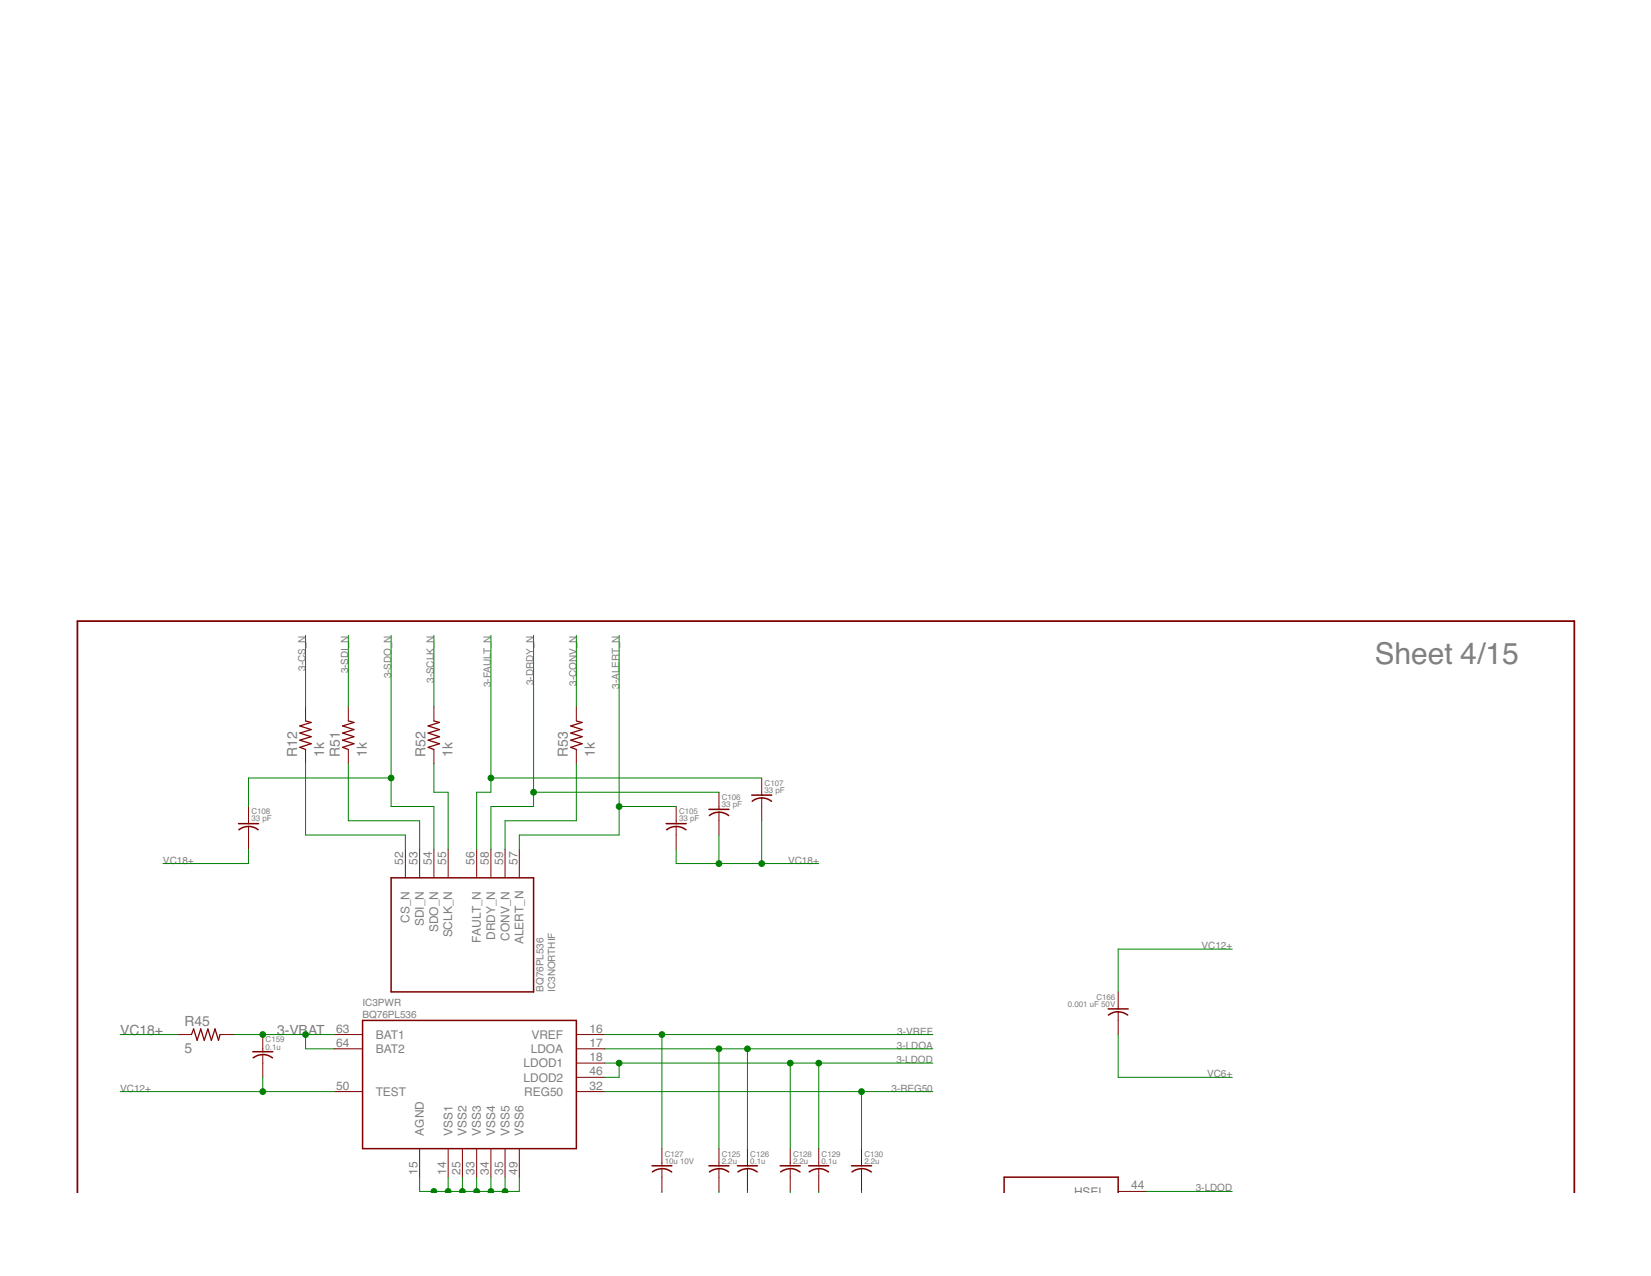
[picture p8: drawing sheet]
<svg xmlns="http://www.w3.org/2000/svg" width="279mm" height="216mm" viewBox="0 0 279 216" stroke-linecap="round" stroke-linejoin="round" font-family="sans-serif">
<g fill="#800000" stroke="#800000" stroke-width=".17">
<path d="M189.2 201.6h4.9z"/>
<path d="M85.5 143.7v4.8z"/>
<path d="M83.1 143.7v4.8z"/>
<path d="M80.7 143.7v4.8z"/>
<path d="M75.8 143.7v4.8z"/>
<path d="M73.4 143.7v4.8z"/>
<path d="M71 143.7v4.8z"/>
<path d="M68.6 143.7v4.8z"/>
<path d="M87.9 143.7v4.8z"/>
<path d="M75.8 194.4v4.8z"/>
<path d="M71 194.4v4.8z"/>
<path d="M97.5 175h4.9z"/>
<path d="M97.5 177.5h4.9z"/>
<path d="M97.5 179.9h4.9z"/>
<path d="M78.3 194.4v4.8z"/>
<path d="M80.7 194.4v4.8z"/>
<path d="M83.1 194.4v4.8z"/>
<path d="M85.5 194.4v4.8z"/>
<path d="M97.5 182.3h4.9z"/>
<path d="M87.9 194.4v4.8z"/>
<path d="M56.5 175h4.9z"/>
<path d="M56.5 177.5h4.9z"/>
<path d="M97.5 184.7h4.9z"/>
<path d="M56.5 184.7h4.9z"/>
<path d="M114.4 139.8v1.5z"/>
<path d="M114.4 136.5v2.4z"/>
<path d="M114.4 141.3v2.4z"/>
<path d="M114.4 138.9v.5z"/>
<path d="M121.7 137.4v1.5z"/>
<path d="M121.7 134v2.5z"/>
<path d="M121.7 138.9v2.4z"/>
<path d="M121.7 136.5v.4z"/>
<path d="M128.9 135v1.5z"/>
<path d="M128.9 131.6v2.4z"/>
<path d="M128.9 136.5v2.4z"/>
<path d="M128.9 134v.5z"/>
<path d="M42.1 139.8v1.5z"/>
<path d="M42.1 136.5v2.4z"/>
<path d="M42.1 141.3v2.4z"/>
<path d="M42.1 138.9v.5z"/>
<path d="M121.7 197.7v1.5z"/>
<path d="M121.7 194.4v2.4z"/>
<path d="M121.7 199.2v2.4z"/>
<path d="M121.7 196.8v.5z"/>
<path d="M126.5 197.7v1.5z"/>
<path d="M126.5 194.4v2.4z"/>
<path d="M126.5 199.2v2.4z"/>
<path d="M126.5 196.8v.5z"/>
<path d="M112 197.7v1.5z"/>
<path d="M112 194.4v2.4z"/>
<path d="M112 199.2v2.4z"/>
<path d="M112 196.8v.5z"/>
<path d="M133.7 197.7v1.5z"/>
<path d="M133.7 194.4v2.4z"/>
<path d="M133.7 199.2v2.4z"/>
<path d="M133.7 196.8v.5z"/>
<path d="M138.6 197.7v1.5z"/>
<path d="M138.6 194.4v2.4z"/>
<path d="M138.6 199.2v2.4z"/>
<path d="M138.6 196.8v.5z"/>
<path d="M145.8 197.7v1.5z"/>
<path d="M145.8 194.4v2.4z"/>
<path d="M145.8 199.2v2.4z"/>
<path d="M145.8 196.8v.5z"/>
<path d="M44.5 178.4v1.5z"/>
<path d="M44.5 175v2.5z"/>
<path d="M44.5 179.9v2.4z"/>
<path d="M44.5 177.5v.4z"/>
<path d="M189.2 171.2v1.5z"/>
<path d="M189.2 167.8v2.4z"/>
<path d="M189.2 172.7v2.3z"/>
<path d="M189.2 170.2v.5z"/>
<path d="M58.9 119.6v2.4z"/>
<path d="M58.9 126.8v2.4z"/>
<path d="M51.7 119.6v2.4z"/>
<path d="M51.7 126.8v2.4z"/>
<path d="M73.4 119.6v2.4z"/>
<path d="M73.4 126.8v2.4z"/>
<path d="M97.5 119.6v2.4z"/>
<path d="M97.5 126.8v2.4z"/>
<path d="M37.2 175h2.4z"/>
<path d="M30 175h2.4z"/>
</g>
<g fill="#800000" stroke="#800000" stroke-width=".25">
<path d="M189.2 199.2v2.5z"/>
<path d="M169.9 199.2h19.3z"/>
<path d="M169.9 199.2v2.5z"/>
<path d="M90.3 148.5v19.3z"/>
<path d="M66.2 148.5h24.1z"/>
<path d="M66.2 148.5v19.3z"/>
<path d="M66.2 167.8h24.1z"/>
<path d="M61.4 172.7v21.7z"/>
<path d="M61.4 194.4h36.1z"/>
<path d="M97.5 172.7v21.7z"/>
<path d="M61.4 172.7h36.1z"/>
<path d="M112.7 139.4h1.7z"/>
<path d="M114.4 139.4h1.7z"/>
<path d="M120 136.9h1.7z"/>
<path d="M121.7 136.9h1.7z"/>
<path d="M127.2 134.5h1.7z"/>
<path d="M128.9 134.5h1.7z"/>
<path d="M40.4 139.4h1.7z"/>
<path d="M42.1 139.4h1.7z"/>
<path d="M120 197.3h1.7z"/>
<path d="M121.7 197.3h1.7z"/>
<path d="M124.8 197.3h1.7z"/>
<path d="M126.5 197.3h1.7z"/>
<path d="M110.3 197.3h1.7z"/>
<path d="M112 197.3h1.7z"/>
<path d="M132 197.3h1.7z"/>
<path d="M133.7 197.3h1.7z"/>
<path d="M136.9 197.3h1.7z"/>
<path d="M138.6 197.3h1.7z"/>
<path d="M144.1 197.3h1.7z"/>
<path d="M145.8 197.3h1.7z"/>
<path d="M42.8 177.9h1.7z"/>
<path d="M44.5 177.9h1.7z"/>
<path d="M189.2 170.7h1.7z"/>
<path d="M187.5 170.7h1.7z"/>
</g>
<g fill="none" stroke="#800000" stroke-width=".25">
<path d="M42.1 139.8a2.6 2.6 0 0 1 1.6 .6M42.1 139.8a2.43 2.43 0 0 0-1.7 .6M114.4 139.8a2.72 2.72 0 0 1 1.7 .6M114.4 139.8a2.42 2.42 0 0 0-1.6 .6M120.1 138a2.61 2.61 0 0 1 3.2 0M127.3 135.6a2.61 2.61 0 0 1 3.3 0M44.5 178.4a2.6 2.6 0 0 1 1.6 .6M44.5 178.4a2.76 2.76 0 0 0-1.7 .6M187.6 171.7a2.61 2.61 0 0 1 3.2 0M112 197.7a2.72 2.72 0 0 1 1.7 .6M112 197.7a2.77 2.77 0 0 0-1.6 .6M121.7 197.7a2.72 2.72 0 0 1 1.6 .6"/>
<path d="M121.7 197.7a2.77 2.77 0 0 0-1.6 .6M126.5 197.7a2.72 2.72 0 0 1 1.6 .6M126.5 197.7a2.77 2.77 0 0 0-1.6 .6M133.7 197.7a2.72 2.72 0 0 1 1.7 .6M133.7 197.7a2.77 2.77 0 0 0-1.6 .6M138.6 197.7a2.72 2.72 0 0 1 1.6 .6M138.6 197.7a2.77 2.77 0 0 0-1.7 .6M145.8 197.7a2.72 2.72 0 0 1 1.6 .6M145.8 197.7a2.77 2.77 0 0 0-1.6 .6"/>
</g>
<g fill="#800000" stroke="#800000" stroke-width=".21">
<path d="M58 126.4l.9 .4z"/>
<path d="M58 126.4l1.9-.6z"/>
<path d="M58 125.2l1.9 .6z"/>
<path d="M58 125.2l1.9-.5z"/>
<path d="M58 124l1.9 .7z"/>
<path d="M58 124l1.9-.6z"/>
<path d="M58 122.8l1.9 .6z"/>
<path d="M58 122.8l1.9-.6z"/>
<path d="M58.9 122l1 .2z"/>
<path d="M50.7 126.4l1 .4z"/>
<path d="M50.7 126.4l2-.6z"/>
<path d="M50.7 125.2l2 .6z"/>
<path d="M50.7 125.2l2-.5z"/>
<path d="M50.7 124l2 .7z"/>
<path d="M50.7 124l2-.6z"/>
<path d="M50.7 122.8l2 .6z"/>
<path d="M50.7 122.8l2-.6z"/>
<path d="M51.7 122l1 .2z"/>
<path d="M72.5 126.4l.9 .4z"/>
<path d="M72.5 126.4l1.9-.6z"/>
<path d="M72.5 125.2l1.9 .6z"/>
<path d="M72.5 125.2l1.9-.5z"/>
<path d="M72.5 124l1.9 .7z"/>
<path d="M72.5 124l1.9-.6z"/>
<path d="M72.5 122.8l1.9 .6z"/>
<path d="M72.5 122.8l1.9-.6z"/>
<path d="M73.4 122l1 .2z"/>
<path d="M96.6 126.4l.9 .4z"/>
<path d="M96.6 126.4l1.9-.6z"/>
<path d="M96.6 125.2l1.9 .6z"/>
<path d="M96.6 125.2l1.9-.5z"/>
<path d="M96.6 124l1.9 .7z"/>
<path d="M96.6 124l1.9-.6z"/>
<path d="M96.6 122.8l1.9 .6z"/>
<path d="M96.6 122.8l1.9-.6z"/>
<path d="M97.5 122l1 .2z"/>
<path d="M32.8 174.1l-.4 .9z"/>
<path d="M32.8 174.1l.6 1.9z"/>
<path d="M34 174.1l-.6 1.9z"/>
<path d="M34 174.1l.6 1.9z"/>
<path d="M35.2 174.1l-.6 1.9z"/>
<path d="M35.2 174.1l.6 1.9z"/>
<path d="M36.4 174.1l-.6 1.9z"/>
<path d="M36.4 174.1l.6 1.9z"/>
<path d="M37.2 175l-.2 1z"/>
</g>
<g fill="#800000" stroke="#800000" stroke-width=".3">
<path d="M13.1 105.1v96.6z"/>
<path d="M266.4 105.1v96.6z"/>
<path d="M13.1 105.1h253.3z"/>
</g>
<g fill="#008000" stroke="#008000" stroke-width=".17">
<path d="M87.9 141.3v2.4z"/>
<path d="M87.9 141.3h16.9z"/>
<path d="M104.8 136.5v4.8z"/>
<path d="M104.8 107.5v29z"/>
<path d="M104.8 136.5h9.6z"/>
<path d="M85.5 138.9v4.8z"/>
<path d="M85.5 138.9h12z"/>
<path d="M97.5 129.2v9.7z"/>
<path d="M83.1 136.5v7.2z"/>
<path d="M83.1 136.5h7.2z"/>
<path d="M90.3 134v2.5z"/>
<path d="M90.3 107.5v26.5z"/>
<path d="M90.3 134h31.4z"/>
<path d="M80.7 134v9.7z"/>
<path d="M80.7 134h2.4z"/>
<path d="M83.1 131.6v2.4z"/>
<path d="M83.1 107.5v24.1z"/>
<path d="M83.1 131.6h45.8z"/>
<path d="M75.8 134v9.7z"/>
<path d="M73.4 134h2.4z"/>
<path d="M73.4 129.2v4.8z"/>
<path d="M73.4 136.5v7.2z"/>
<path d="M66.2 136.5h7.2z"/>
<path d="M66.2 131.6v4.9z"/>
<path d="M66.2 107.5v24.1z"/>
<path d="M42.1 131.6v4.9z"/>
<path d="M42.1 131.6h24.1z"/>
<path d="M71 138.9v4.8z"/>
<path d="M58.9 138.9h12.1z"/>
<path d="M58.9 129.2v9.7z"/>
<path d="M68.6 141.3v2.4z"/>
<path d="M51.7 141.3h16.9z"/>
<path d="M51.7 129.2v12.1z"/>
<path d="M51.7 107.5v12.1z"/>
<path d="M58.9 107.5v12.1z"/>
<path d="M73.4 107.5v12.1z"/>
<path d="M97.5 107.5v12.1z"/>
<path d="M114.4 143.7v2.4z"/>
<path d="M114.4 146.1h7.3z"/>
<path d="M121.7 146.1h7.2z"/>
<path d="M128.9 146.1h9.7z"/>
<path d="M121.7 141.3v4.8z"/>
<path d="M128.9 138.9v7.2z"/>
<path d="M42.1 143.7v2.4z"/>
<path d="M27.6 146.1h14.5z"/>
<path d="M20.3 175h9.7z"/>
<path d="M44.5 184.7h12z"/>
<path d="M20.3 184.7h24.2z"/>
<path d="M44.5 182.3v2.4z"/>
<path d="M87.9 199.2v2.4z"/>
<path d="M85.5 201.6h2.4z"/>
<path d="M83.1 201.6h2.4z"/>
<path d="M80.7 201.6h2.4z"/>
<path d="M78.3 201.6h2.4z"/>
<path d="M75.8 201.6h2.5z"/>
<path d="M73.4 201.6h2.4z"/>
<path d="M71 201.6h2.4z"/>
<path d="M71 199.2v2.4z"/>
<path d="M75.8 199.2v2.4z"/>
<path d="M78.3 199.2v2.4z"/>
<path d="M80.7 199.2v2.4z"/>
<path d="M83.1 199.2v2.4z"/>
<path d="M85.5 199.2v2.4z"/>
<path d="M73.4 201.6v.1z"/>
<path d="M112 201.6v.1z"/>
<path d="M145.8 201.6v.1z"/>
<path d="M138.6 201.6v.1z"/>
<path d="M133.7 201.6v.1z"/>
<path d="M126.5 201.6v.1z"/>
<path d="M121.7 201.6v.1z"/>
<path d="M189.2 160.6v7.2z"/>
<path d="M189.2 160.6h19.3z"/>
<path d="M102.4 184.7h43.4z"/>
<path d="M145.8 184.7h12.1z"/>
<path d="M145.8 184.7v9.7z"/>
<path d="M102.4 179.9h2.4z"/>
<path d="M102.4 182.3h2.4z"/>
<path d="M104.8 179.9v2.4z"/>
<path d="M104.8 179.9h28.9z"/>
<path d="M133.7 179.9h4.9z"/>
<path d="M138.6 179.9h19.3z"/>
<path d="M138.6 179.9v14.5z"/>
<path d="M133.7 179.9v14.5z"/>
<path d="M194.1 201.6h14.4z"/>
<path d="M102.4 177.5h19.3z"/>
<path d="M121.7 177.5h4.8z"/>
<path d="M126.5 177.5h31.4z"/>
<path d="M126.5 177.5v16.9z"/>
<path d="M121.7 177.5v16.9z"/>
<path d="M102.4 175h9.6z"/>
<path d="M112 175v19.4z"/>
<path d="M112 175h45.9z"/>
<path d="M189.2 175v7.3z"/>
<path d="M189.2 182.3h19.3z"/>
<path d="M51.7 175h4.8z"/>
<path d="M51.7 177.5h4.8z"/>
<path d="M51.7 175v2.5z"/>
<path d="M39.6 175h4.9z"/>
<path d="M44.5 175h7.2z"/>
<path d="M75.6 201.2a.46 .46 0 0 1 .5 0 .46 .46 0 0 1 .2 .5h-.9v-.4z" fill-rule="evenodd"/>
<path d="M77.8 201.3a.47 .47 0 0 1 .6-.2 .47 .47 0 0 1 .3 .6h-.9z" fill-rule="evenodd"/>
<path d="M80.2 201.3a.47 .47 0 0 1 .7-.2 .47 .47 0 0 1 .2 .6h-.9z" fill-rule="evenodd"/>
<path d="M82.8 201.2a.46 .46 0 0 1 .6 0 .46 .46 0 0 1 .1 .5h-.8v-.4z" fill-rule="evenodd"/>
<path d="M85.1 201.3a.47 .47 0 0 1 .6-.2 .47 .47 0 0 1 .2 .6h-.8z" fill-rule="evenodd"/>
<path d="M73.2 201.2a.46 .46 0 0 1 .5 0 .46 .46 0 0 1 .1 .5h-.8v-.4z" fill-rule="evenodd"/>
<circle cx="104.8" cy="136.5" r=".49"/>
<circle cx="90.3" cy="134" r=".49"/>
<circle cx="83.1" cy="131.6" r=".49"/>
<circle cx="66.2" cy="131.6" r=".49"/>
<circle cx="121.7" cy="146.1" r=".49"/>
<circle cx="128.9" cy="146.1" r=".49"/>
<circle cx="44.5" cy="184.7" r=".49"/>
<circle cx="145.8" cy="184.7" r=".49"/>
<circle cx="104.8" cy="179.9" r=".49"/>
<circle cx="138.6" cy="179.9" r=".49"/>
<circle cx="133.7" cy="179.9" r=".49"/>
<circle cx="126.5" cy="177.5" r=".49"/>
<circle cx="121.7" cy="177.5" r=".49"/>
<circle cx="112" cy="175" r=".49"/>
<circle cx="51.7" cy="175" r=".49"/>
<circle cx="44.5" cy="175" r=".49"/>
</g>
<text font-size="5.1" fill="#808080" x="232.7" y="112.3">Sheet 4/15</text>
<g font-size="2.4" fill="#808080">
<text x="50.3" y="128" transform="rotate(-90 50.3 128)">R12</text>
<text x="54.8" y="128" transform="rotate(-90 54.8 128)">1k</text>
<text x="57.5" y="128" transform="rotate(-90 57.5 128)">R51</text>
<text x="62.1" y="128" transform="rotate(-90 62.1 128)">1k</text>
<text x="72" y="128" transform="rotate(-90 72 128)">R52</text>
<text x="76.6" y="128" transform="rotate(-90 76.6 128)">1k</text>
<text x="96.1" y="128" transform="rotate(-90 96.1 128)">R53</text>
<text x="100.7" y="128" transform="rotate(-90 100.7 128)">1k</text>
<text x="31.2" y="173.6">R45</text>
<text x="20.3" y="175.1">VC18+</text>
<text x="31.2" y="178.2">5</text>
<text x="46.9" y="175.1">3-VB</text>
<text x="52.1" y="175.1">AT</text>
</g>
<g font-size="2" fill="#808080">
<text x="68.3" y="146.3" transform="rotate(-90 68.3 146.3)">52</text>
<text x="70.7" y="146.3" transform="rotate(-90 70.7 146.3)">53</text>
<text x="73.1" y="146.3" transform="rotate(-90 73.1 146.3)">54</text>
<text x="75.5" y="146.3" transform="rotate(-90 75.5 146.3)">55</text>
<text x="80.3" y="146.3" transform="rotate(-90 80.3 146.3)">56</text>
<text x="82.7" y="146.3" transform="rotate(-90 82.7 146.3)">58</text>
<text x="85.1" y="146.3" transform="rotate(-90 85.1 146.3)">59</text>
<text x="87.6" y="146.3" transform="rotate(-90 87.6 146.3)">57</text>
<text x="69.3" y="156.1" transform="rotate(-90 69.3 156.1)">CS_N</text>
<text x="71.7" y="156.6" transform="rotate(-90 71.7 156.6)">SDI_N</text>
<text x="74.1" y="157.7" transform="rotate(-90 74.1 157.7)">SDO_N</text>
<text x="76.5" y="158.6" transform="rotate(-90 76.5 158.6)">SCLK_N</text>
<text x="81.4" y="159.5" transform="rotate(-90 81.4 159.5)">FAULT_N</text>
<text x="83.8" y="159" transform="rotate(-90 83.8 159)">DRDY_N</text>
<text x="86.2" y="159.2" transform="rotate(-90 86.2 159.2)">CONV_N</text>
<text x="88.6" y="159.8" transform="rotate(-90 88.6 159.8)">ALERT_N</text>
<text x="56.9" y="174.7">63</text>
<text x="56.9" y="177.1">64</text>
<text x="63.6" y="175.8">BAT1</text>
<text x="63.6" y="178.2">BAT2</text>
<text x="89.8" y="178.2">LDOA</text>
<text x="89.9" y="175.8">VREF</text>
<text x="99.8" y="174.7">16</text>
<text x="99.8" y="177.1">17</text>
<text x="99.8" y="179.5">18</text>
<text x="56.9" y="184.4">50</text>
<text x="63.6" y="185.4">TEST</text>
<text x="88.6" y="180.6">LDOD1</text>
<text x="88.6" y="183">LDOD2</text>
<text x="88.7" y="185.4">REG50</text>
<text x="99.8" y="182">46</text>
<text x="99.8" y="184.4">32</text>
<text x="71.7" y="192.1" transform="rotate(-90 71.7 192.1)">AGND</text>
<text x="76.6" y="192.1" transform="rotate(-90 76.6 192.1)">VSS1</text>
<text x="79" y="192.1" transform="rotate(-90 79 192.1)">VSS2</text>
<text x="81.4" y="192.1" transform="rotate(-90 81.4 192.1)">VSS3</text>
<text x="83.8" y="192.1" transform="rotate(-90 83.8 192.1)">VSS4</text>
<text x="86.2" y="192.1" transform="rotate(-90 86.2 192.1)">VSS5</text>
<text x="88.6" y="192.1" transform="rotate(-90 88.6 192.1)">VSS6</text>
<text x="70.7" y="198.8" transform="rotate(-90 70.7 198.8)">15</text>
<text x="75.5" y="198.8" transform="rotate(-90 75.5 198.8)">14</text>
<text x="77.9" y="198.8" transform="rotate(-90 77.9 198.8)">25</text>
<text x="80.3" y="198.8" transform="rotate(-90 80.3 198.8)">33</text>
<text x="82.7" y="198.8" transform="rotate(-90 82.7 198.8)">34</text>
<text x="85.1" y="198.8" transform="rotate(-90 85.1 198.8)">35</text>
<text x="87.6" y="198.8" transform="rotate(-90 87.6 198.8)">49</text>
<text x="181.8" y="202.3">HSEL</text>
<text x="191.4" y="201.3">44</text>
</g>
<g font-size="1.7" fill="#808080">
<text x="51.7" y="113.5" transform="rotate(-90 51.7 113.5)">3-CS_N</text>
<text x="58.9" y="113.9" transform="rotate(-90 58.9 113.9)">3-SDI_N</text>
<text x="66.2" y="114.8" transform="rotate(-90 66.2 114.8)">3-SDO_N</text>
<text x="73.4" y="115.6" transform="rotate(-90 73.4 115.6)">3-SCLK_N</text>
<text x="83.1" y="116.3" transform="rotate(-90 83.1 116.3)">3-FAULT_N</text>
<text x="90.3" y="116" transform="rotate(-90 90.3 116)">3-DRDY_N</text>
<text x="97.5" y="116" transform="rotate(-90 97.5 116)">3-CONV_N</text>
<text x="104.8" y="116.6" transform="rotate(-90 104.8 116.6)">3-ALERT_N</text>
<text x="27.6" y="146.1">VC18+</text>
<text x="133.4" y="146.1">VC18+</text>
<text x="203.3" y="160.6">VC12+</text>
<text x="92" y="167.8" transform="rotate(-90 92 167.8)">BQ76PL536</text>
<text x="93.9" y="167.8" transform="rotate(-90 93.9 167.8)">IC3NORTHIF</text>
<text x="61.4" y="172.2">BQ76PL536</text>
<text x="61.4" y="170.2">IC3PWR</text>
<text x="151.7" y="179.9">3-LDOD</text>
<text x="151.8" y="177.5">3-LDOA</text>
<text x="151.8" y="175.1">3-VREF</text>
<text x="20.3" y="184.7">VC12+</text>
<text x="150.9" y="184.7">3-REG50</text>
<text x="204.3" y="182.3">VC6+</text>
<text x="202.4" y="201.6">3-LDOD</text>
</g>
<g font-size="1.4" fill="#808080">
<text x="42.5" y="137.8">C108</text>
<text x="114.9" y="137.8">C105</text>
<text x="122.2" y="136.6">33 pF</text>
<text x="122.2" y="135.4">C106</text>
<text x="129.4" y="134.2">33 pF</text>
<text x="129.4" y="133">C107</text>
<text x="42.5" y="139">33 pF</text>
<text x="114.9" y="139">33 pF</text>
<text x="180.7" y="170.4">0.001 uF 50V</text>
<text x="185.5" y="169.1">C166</text>
<text x="44.9" y="177.6">0.1u</text>
<text x="44.9" y="176.4">C159</text>
<text x="112.5" y="196.9">10u 10V</text>
<text x="112.5" y="195.7">C127</text>
<text x="122.2" y="196.9">2.2u</text>
<text x="122.2" y="195.7">C125</text>
<text x="127" y="196.9">0.1u</text>
<text x="127" y="195.7">C126</text>
<text x="134.2" y="196.9">2.2u</text>
<text x="134.2" y="195.7">C128</text>
<text x="139" y="196.9">0.1u</text>
<text x="139" y="195.7">C129</text>
<text x="146.3" y="196.9">2.2u</text>
<text x="146.3" y="195.7">C130</text>
</g>
</svg>
